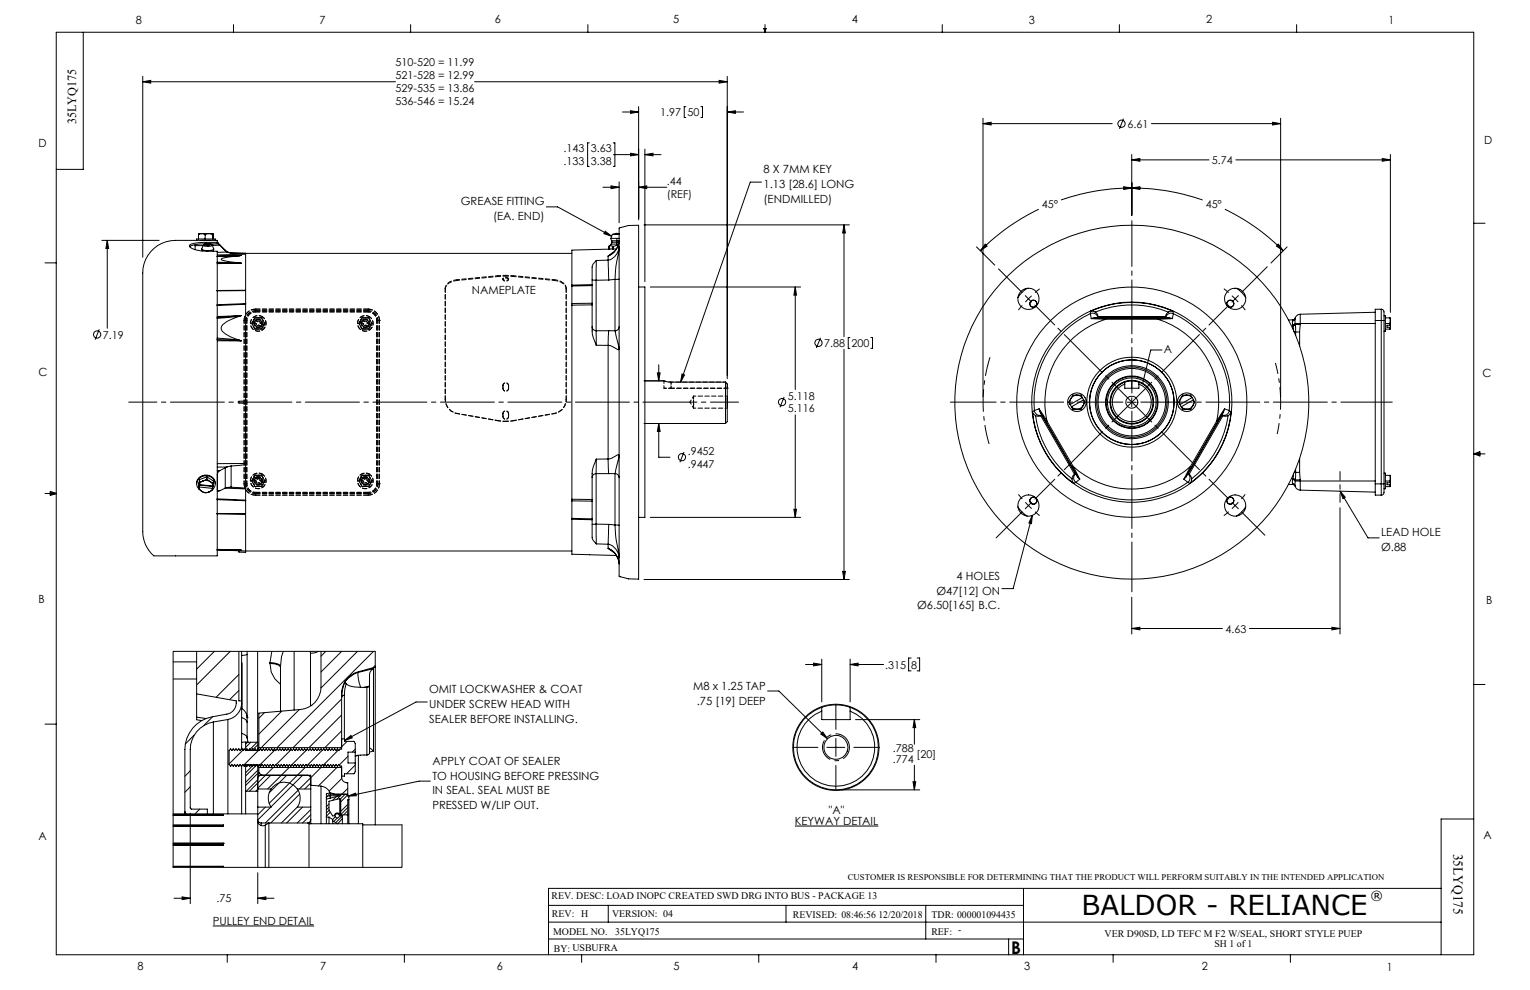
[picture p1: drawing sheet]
<svg xmlns="http://www.w3.org/2000/svg" width="432mm" height="279mm" viewBox="0 0 432 279" stroke-linecap="round" stroke-linejoin="round" font-family="sans-serif">
<g fill="none" stroke="#000" stroke-width=".28">
<path d="M15.9 9.1h400v260.4h-400zM23.5 9.1v38.7h-7.6M65.9 6.9v2.2M115.9 6.9v2.2M165.9 6.9v2.2M215.6 8h.6l-.3 1.1zM215.7 8l.2 1.1M215.9 6.9v2.2M216 8l-.1 1.1M265.9 6.9v2.2M315.9 6.9v2.2M365.9 6.9v2.2"/>
<path d="M40.3 23.1l2.2-.4v.8zM40.3 21.6v51M40.3 23.1h71.3M133.9 23.1h71.3M175.7 31.6h4.5M177.9 31.3l2.3 .3-2.3 .4zM180.2 30.1v32M193.6 30.1h-.5v3.1h.5M197.8 30.1h.5v3.1h-.5M203 22.7l2.2 .4-2.2 .4zM205.2 31.6l2.3-.3v.7zM205.2 21.6v85.3"/>
<path d="M205.2 31.6h4.6M277.4 34.9l2.3-.4v.8zM277.4 33.4v78.6M277.4 34.9h36.5M317.1 33.5l-1.2 2.9M324.9 34.9h36.5M359.1 34.5l2.3 .4-2.3 .4zM361.4 33.4v78.6M154.2 58.4h3.2l15.2 8.3M166.3 40.3h-.5v6.7h.5M170.1 52.8h4.6M172.4 52.5l2.3 .3-2.3 .4z"/>
<path d="M173.1 40.3h.4v6.7h-.4M173.1 43.6h7.1M174.7 51.3v11.6M177.9 43.3l2.3 .3-2.3 .4zM180.2 52.8l2.3-.3v.7zM180.2 52.8h8M182 43.6l2.3-.3v.7zM182 42.1v37.4M182 43.6h4.5M214.9 51.4h-3.2l-19.6 56.4M293.2 59.1a59 59 0 0 0-16.5 11.7M317.1 52.7l2.3 .4-2.3 .4z"/>
<path d="M319.4 45.1l2.3-.4v.8zM319.4 53.1a60.2 60.2 0 0 0-20 3.3M319.4 53.1l2.3-.4v.8zM319.4 53.1a60.2 60.2 0 0 1 20 3.3M319.4 43.6v17.2M319.4 45.1h21.8M345.7 59.1a59 59 0 0 1 16.5 11.7M348.8 45.1h43.6M390.1 44.7l2.3 .4-2.3 .4zM392.4 43.6v44.6M12.7 74.2h3.2M28.8 67.8h16.1"/>
<path d="M30.3 67.8l.4 2.3h-.8zM30.3 67.8v24.8M55.1 69v.4M55.5 67.8h-6a9.5 9.5 0 0 0-9.2 11v70.1a9.5 9.5 0 0 0 3.2 8h17.8v-86a12.3 12.3 0 0 1-7.7-1.2l-.2-.4a7.5 7.5 0 0 1 4.8-.9M55.5 67.8h5.2M56 66.3v1.2M56.8 67.8h2.7M56.9 70.3l.2 .5M56.9 65.9l1 .4M56.9 65.9h2M56.9 65.9l-.9 .4M56.9 65.9h-.2a.39 .39 0 0 0-.5 0 .39 .39 0 0 0-.2 .4"/>
<path d="M57.4 69.3h-2.3v1.1M57.4 69.2h.1M57.4 69.2l-.4 1.1 .5 .3 1.1 .1M57.4 69.2l.3 .3h.9M57.8 67.5h-2.3v.3M57.8 67.5h2.9v.3M57.9 68.8h-.2a6.7 6.7 0 0 0-4.1 .8M57.9 68.9a1.26 1.26 0 0 1 1.5 .1 1.21 1.21 0 0 1-1.5-.1zM57.9 66.3v1.2M58.1 68.9l1.1 .1-.6 .1zM58.2 69.1l.4-.2 .5 .2M58.2 68.4h3.1"/>
<path d="M58.2 68.4v.4M58.6 68.7l.8 .1 .5 .4M58.6 68.7l-.7 .1-.5 .4M58.6 69.2v.3M58.6 68.7l.9 .2-.9 .3M58.6 68.7h.1M58.6 68.7l-.8 .2 .8 .3M58.6 70.7v.2M58.9 65.9l-1 .4M58.9 65.9l1.1 .4M58.9 65.9h1.1M59.9 69.2h.1"/>
<path d="M59.9 69.2l.4 1.1-.6 .3-1.1 .1M59.9 69.2l-.4 .3h-.9M60 66.3v1.2M60 65.9v.1M60 65.9l.1 .1M60 66v.3M60 66v.9l.1-.9M60.1 66l.1 1.5M60.3 70.3l-.2 .6M60.7 67.8h.6v.6M61.2 74.2l6.9 .1M61.2 74l6.5 .2"/>
<path d="M61.3 68.4v.4h-1.9M61.3 68.5h.1M61.3 68.5l.8 .7M61.4 68.4l2.2 2.2M62.1 69.2l1.5 1.6M62.1 69.2l-2.2 .1M63.6 70.6l.5 .4 1.1 .3M63.6 70.8l.5 .3M63.6 70.6v.2M64.1 71.1l1.1 .4M64.1 71.1l-2.8 .1M65.2 71.5l4.1 .2"/>
<path d="M65.2 71.3v.2M65.2 71.3l4.1 .1M67.7 74.2l.4 .1M67.7 72.2l-4 .5-.9 .2-.4 .3 1.6 .5 3.7 .5M68.1 72.1l-6.9 .2 6.5-.1M68.1 72.1l-.4 .1M68.1 74.3l-6.8 .1M68.1 72.1l-3 .1M69.3 71.7v10.1M69.3 71.7l-8 .3M69.3 71.5h92.1M167.1 79l1.1 .1"/>
<path d="M168.2 79.1v14.2M168.3 73.5a3.5 3.5 0 0 0-1.2 3.6v3.2M168.3 73.5l-.1 5.6M170.8 65.3l1.8 1.4-2.2-.8zM171.6 72.3v1.1M171.6 73.4a3.9 3.9 0 0 0 3.1-3.8l-.9 5.6-.2 3.6M171.6 73.4l.2 5.6M171.6 73.4l-3.3 .1M171.8 79l-3.6 .1M171.8 70.3h.2l-10.6 .3v9.9M171.8 70.3h.1M171.8 69.5h.1"/>
<path d="M171.8 70.3h1M171.8 69.5v.8M171.9 69.5l.4-.2 .5 .2M172.4 67.3l.2 .6M172.4 67.3h1.7M172.6 67.9l.1 .5M172.6 67.9h1.5M172.7 68.4l-.2 .5M172.7 68.4h1.4M172.8 70.3h.1M172.8 69.5h.1M172.8 66.2h1.3"/>
<path d="M172.8 66.2l-.4 1.1M172.8 69.5v.8M172.9 70.3h.1M172.9 69.5h.1M172.9 69.5v.8M173 70.3h.1M173 69.5h.1M173 69.5v.8M173.1 69.5v.8M173.1 70.3h.9M173.2 71.2l-1.6 1.1M173.6 78.8v14.5"/>
<path d="M173.6 78.8l-1.8 .2M173.8 65.9h.6M174.1 65.9l-1.3 .3M174.1 65.9l.6 .1M174.1 67.3h.6M174.1 67.3v.6M174.1 68.4v.5M174.1 67.9v.5M174.1 65.9v.3M174.1 68.9h-1.6l-.7 .6M174.1 66.2h.6M174.1 67.9h.6"/>
<path d="M174.1 68.4h.6M174.1 68.9h.5M174.4 69.4l-1.3 .1M174.7 67.9a5 5 0 0 1-3.1 4.4 5.3 5.3 0 0 0 3.1-4.4zM174.7 78.8h-1.1M174.8 64.3l2.6-.7h2.8v99.8h-2.8l-2.7-.8zM181.8 63.5h57.9M238.2 63.5l.4 2.3h-.8zM238.2 63.5v31.5M275.6 69.7l5.1 5.1M278.1 68.9l.5 .6-1.9 1.3zM281.8 75.9l6.7 6.6"/>
<path d="M357.6 75.3l-7.2 7.2M360.8 68.9l1.4 1.9-1.9-1.3zM363.3 69.7l-4.6 4.5M415.9 63h3.2M28 93l-1.2 2.8M61.2 95.8l6.9 .4M61.2 95.4l6.5 .6M61.3 96.2h6.8M67.7 96l.4 .2M67.7 89.2a11.6 11.6 0 0 0-5.2 2.9v1a7.8 7.8 0 0 0 5.2 2.9M67.7 89.2l-6.5 .7M68.1 89.1l-.4 .1"/>
<path d="M68.1 89.1l-6.9 .5M68.1 89.1l-6.8 .2M69.3 85.9v27.3M69.3 82v3.7M69.3 81.9v.1M69.3 85.7v.2M69.3 85.9l-8.1 .3M69.3 85.7l-8.1 .3M69.3 82l-8.1 .1M69.3 81.9l-8.1 .1M161.4 86.1v54.8M161.4 80.7v5"/>
<path d="M161.4 80.5v.2M161.4 85.7v.4M167.1 86v6.5a8.5 8.5 0 0 0 1.2 4.9M167.1 92.2a1.14 1.14 0 0 0 1.1 1.1M167.1 80.6v5M167.1 86l-5.7 .1M167.1 80.3v.3M167.1 85.6v.4M167.1 85.6l-5.7 .1M167.1 80.6l-5.7 .1M167.1 80.3l-5.7 .2M168.2 93.3l.1 4.1"/>
<path d="M168.2 93.3h3.6M168.3 97.4l3.3 .1M171.6 97.5v32M171.8 93.3l-.2 4.2M171.8 93.3h1.8M173.6 93.3l1.1 5.3-.3 .1-2.1-1.1-.7-.1M174.7 92.2a1.14 1.14 0 0 1-1.1 1.1M180.2 81h1.8v65h-1.8M183.5 81h42.5M224.4 81l.4 2.3h-.8zM224.4 81v28.9M231.6 95.3l-1.2 2.9"/>
<path d="M238.2 98.6v64.9M239.9 95.2h-.5v3.1h.5M245.8 95.2h.4v3.1h-.4M288.5 86.2l-1.1 1.3M289.3 83.4l1.8 1.8M289.9 81.4l-1.5 1.1-1.1 1.5M291.1 83.5l-1.7 1.8M293.4 81.5l-1.3 1.1M307.7 88.5a27.5 27.5 0 0 0-15.8 27.4M307.7 88.5a1.51 1.51 0 0 1 2.1 1.2M307.7 88.5l.3 1.4M307.8 87.8a28.2 28.2 0 0 1 23.2 0"/>
<path d="M307.8 87.8l-.1 .7M307.8 87.8l1.3 .3M308 89.9l4 .2M308.8 89.7h3.2v.4M308.8 89.7h1M308.8 89.7l-.8 .2M309.1 88.1a27.2 27.2 0 0 1 20.6 0M309.1 88.1a1.35 1.35 0 0 1 .8 1.2M309.8 89.7h19.2M309.9 89.3v.2M309.9 89.5v.2M309.9 89.7h.1"/>
<path d="M309.9 89.3h19.1M312 90.1a24.6 24.6 0 0 0-16.5 28.7M312 90.1h14.8M326.8 90.1a24.6 24.6 0 0 1 16.6 28.7M327.9 98.8h-3.1l-2.3 9.4M328.9 89.5l.1 .2M329 89.3l-.1 .2M329 89.7h.1M329 89.7h1.1M329.7 88.1l-.4 .3-.3 .9M330.1 89.7h-3.3v.4M330.1 89.7l.8 .2"/>
<path d="M330.9 89.9l-4.1 .2M331 87.8l.1 .7M331 87.8l-1.3 .3M331.1 88.5a27.5 27.5 0 0 1 15.8 27.4M331.1 88.5a1.51 1.51 0 0 0-2.1 1.2M331.1 88.5l-.2 1.4M345.4 81.5l1.3 1.1M347.7 83.5l1.8 1.8M349 81.4l1.4 1.1 1.2 1.5M349.5 83.4l-1.8 1.8M350.3 86.2l1.1 1.3M364.8 90.6v1.1"/>
<path d="M364.8 90.3v.3M364.8 91.7l.1 .3M364.8 90.3h-1.2M364.9 92l.2 1.4M365.3 93.7h.4M365.5 90v1.3M365.5 90l-.2 .3-.5 .3M365.5 89.9v-.2l-.7 .6M365.5 91.3h1.5M365.5 91.3l-.7 .4M365.5 91.3l.1 .3M365.6 91.6l.1 2.1"/>
<path d="M365.6 91.6h1.4M365.6 91.6l-.7 .4M365.7 93.7h1.1M365.7 93.7v.9M366.8 93.7v3.9M367 88.7v2.6M367 91.6l-.2 2.1M367 88.7a1.54 1.54 0 0 0-1.5 1.3M367 91.3h21.1M367 91.3v.3M388.1 90.5v46.1M388.1 90.5h1.7"/>
<path d="M388.1 88.1l-21.1 .6M389.8 90.5h.8M389.8 87.3h-1.7v3.2M389.8 87.3v3.2M389.8 87.3a1.03 1.03 0 0 1 .8 1.4v1.8M389.8 90.5v46.1M390.6 89.1h.4v4.4h-.4M390.6 90.5v46.1M391 89.7h1.1M391 91.3h1.1M391 92.9h1.1M392.1 89.7l.3 .8"/>
<path d="M392.1 91.3l.3 .5M392.1 89.7h.3v.8M392.4 92.4l-.3 .5M392.4 91.8h-1v.6h1M392.4 90.5l-.3 .8M392.4 91.8h.1M392.4 90.5v1.3M392.4 92.4v.5h-.3M392.4 91.8v.6M69.3 113.8v17M69.3 113.2v.6M69.3 113.2h-1.9v.6h1.9"/>
<path d="M181.8 119.5h23M181.8 107.5h5.6M185.5 105.2h.8l-.4 2.3zM185.9 119.5l.4 2.3h-.8zM185.9 119.5v9.5h3.2M185.9 102.9v4.6M187.4 107.5l2 .3h15.4M192.5 105.6l.7 .2-1.1 2zM204.8 107.8v11.7M204.8 107.8a1.29 1.29 0 0 1 .4 1.7v9.5l-.4 .5M221.3 112l-1.2 2.9M224.4 117.1v28.9"/>
<path d="M291.4 116.3a28.4 28.4 0 0 0 11.6 20.1M291.4 116.3l.8 1M291.9 115.9l-.5 .4M291.9 115.9a1.5 1.5 0 0 0 2.1 1.2M292.2 117.3a27.6 27.6 0 0 0 10.3 17.8M292.2 117.3l.6 .2 .9-.2M293.3 115.4l-1.4 .5M293.3 115.4l.2 .8M293.3 115.4l2.2 3.4M293.5 116.2l.5 .9M293.5 116.2l1.6 2.8 .4-.2M293.7 117.3l9.5 16.5"/>
<path d="M293.8 117.3h-.1M294 117.2l-.2 .1M294 117.2h.1M294 117.2l9.6 16.5M295.5 118.8l7.4 12.8M302 114.2h.1M302 114.2l.4 .6M302.2 112.5l-.3 .8 .1 .9M302.2 112.5l-.6 1 .4 .7M302.4 114.8l.4 .7h1.1M302.4 114.8l.7 .5 .8 .2M302.4 114.8h.1"/>
<path d="M303.9 111.5a2.02 2.02 0 0 0-1.7 1M303.9 111.5h-1.1l-.6 1M303.9 111.5l.8 .2 .7 .5M303.9 111.5h1.2l.3 .7M305.4 112.2h.1M305.4 112.2l-3.4 2M305.4 112.2l.4 .7M305.6 114.5l-.5 1h-1.2M305.6 114.5a2.14 2.14 0 0 1-1.7 1M305.8 112.9l.1 .8-.3 .8M305.8 112.9h.1M305.8 112.9l-3.4 1.9"/>
<path d="M305.8 112.9l.4 .6-.6 1M317.4 107.8v.6M317.4 108.4a5.5 5.5 0 0 0-2.3 8.4 5.5 5.5 0 0 0 8.7 0 5.5 5.5 0 0 0-2.4-8.4M317.4 107.8a6 6 0 0 0-2.8 9.3 6 6 0 0 0 9.7 0 6 6 0 0 0-2.9-9.3M317.4 108.4v1.2h4v-1.2M318.1 113.5h2.6M319.4 107.5l2 .3M319.4 107.5l-2 .3M319.4 107.5v2.1M319.4 112.3v2.5M321.4 107.8v.6M333 114.2h.1"/>
<path d="M333 114.2l.4 .6M333.2 112.5l-.3 1 .2 .7M333.2 112.5l-.6 1 .4 .7M333.4 114.8l.4 .7h1.1M333.4 114.8l.7 .5 .8 .2M333.4 114.8h.1M334.9 111.5h1.2l.3 .7M334.9 111.5l.8 .2 .7 .5M334.9 111.5a2.14 2.14 0 0 0-1.7 1M334.9 111.5h-1.1l-.6 1M336.4 112.2l-3.3 2M336.4 112.2h.1"/>
<path d="M336.4 112.2l.4 .7M336.6 114.5a2.02 2.02 0 0 1-1.7 1M336.6 114.5l-.5 1h-1.2M336.8 112.9l.1 .8-.3 .8M336.8 112.9l-3.4 1.9M336.8 112.9h.1M336.8 112.9l.4 .6-.6 1M343.4 118.8l.3 .2M343.4 118.8l-7.4 12.8M343.7 119l-7.4 12.8M344.8 117.2l.2 .1M344.8 117.2h.1"/>
<path d="M344.8 117.2l-9.5 16.5M345 117.3h.1M345.1 117.3l-9.5 16.5M345.3 116.2l-1.6 2.8M345.3 116.2l-.5 .9M345.6 115.4l-.3 .8M345.6 115.4l1.3 .5M345.6 115.4l-2.2 3.4M346.6 117.3a27.6 27.6 0 0 1-10.3 17.8M346.6 117.3l-.6 .2-.9-.2M346.9 115.9l.6 .4M346.9 115.9a1.5 1.5 0 0 1-2.1 1.2"/>
<path d="M347.5 116.3a28.2 28.2 0 0 1-11.7 20.1M347.5 116.3l-.9 1M12.7 139.3h3.2M14.2 139.1l1.7 .2M14.2 138.7l1.7 .6-1.7 .5zM15.9 139.3l-1.7 .3M55.5 136.5a2.63 2.63 0 0 1 2.6-2.4 2.63 2.63 0 0 1 2.6 2.4M56 137.9l.9 .8M56.1 137.4l-.1 .5M56.1 137.4h.1M56.1 136.9v.5M56.1 136.9l3.9 .4"/>
<path d="M56.2 137.4l.2 .7 .5 .6M56.2 137.4l3.8 .4M56.2 136.8h.1M56.2 136.8v-.5l-.1 .6M56.2 136.8l3.9 .4M56.3 135.9l-.1 .9M56.3 135.4l-.3 2.5M56.3 135.4v.5M56.9 138.7a2.41 2.41 0 0 0 2 .2M56.9 138.7a1.88 1.88 0 0 0 2 .2M57.3 135.7l-1 .2M57.3 135.7a2.41 2.41 0 0 1 2 .2"/>
<path d="M57.3 135.7l-.6 .4-.5 .7M58.4 135.1l-1.1 .6M58.4 135.1l.9 .8M58.4 134.6l1.8 1.1v.6M58.4 134.6v.5M58.4 134.6l-2.1 .8M59.3 135.9l.9 .4M59.3 135.9l.6 .6 .2 .7M60 138.1a2.3 2.3 0 0 0 .4-2.8 2.3 2.3 0 0 0-2.7-1 2.2 2.2 0 0 0-2 1.4 2.2 2.2 0 0 0 .6 2.5M60 137.8l-.4 .7-.7 .4M60 137.8h.1M60 137.8v.5l-1.1 .6"/>
<path d="M60 137.3v.5M60.1 137.2l-.1 .1M60.1 137.2h.1M60.2 136.3l-.1 .9M61.3 138.6h.4M61.3 132.8h.8M61.3 138.2h.1M61.3 133.8v4.4M61.3 133.8v.1M62.1 132.8l-.6 .5-.2 .5M63.5 137.8l5.8 .2M63.6 137.8l-1.9 .8-.4-.4"/>
<path d="M63.6 132v5.8M63.6 132l-1.5 .8M64.1 131.8l-.5 .2M64.1 131.8h-2.8M65 137.5h.3M65.2 137.5l-1.6 .3M65.2 131.5l-1.1 .3M65.2 131.5v6M65.2 137.5l4.1 .3M69.3 131.1l-4.1 .4M69.3 130.8v.3M69.3 131.1v6.7"/>
<path d="M69.3 137.8v.2M69.3 138v3.1M69.3 130.8h-8M69.3 130.8v.4M168.2 133.7a1.14 1.14 0 0 0-1.1 1.1M168.2 133.7v14.2M168.2 133.7h5.4M168.3 129.6a14.2 14.2 0 0 0-1.2 7.8v3.6M168.3 129.6l-.1 4.1M171.6 129.5a5.7 5.7 0 0 0 2.9-1.2h.1a8.6 8.6 0 0 1-.8 4.2l-.2 1.2M171.6 129.5l.2 4.2M171.6 129.5l-3.3 .1"/>
<path d="M173.6 133.7a1.14 1.14 0 0 1 1.1 1.1M173.6 133.7v14.5M193 127.6l-1.1 2.9M287.4 139.5l1.1 1.3M302.5 135.1l.5 1.3M302.9 131.6l-.4 .2 1.7 2.8M302.9 131.6l1.8 3.6M302.9 131.6a24.6 24.6 0 0 0 33.1 0M303.2 133.8l-.6 .8-.1 .5M303.4 133.8h-.2M303.6 133.7l-.2 .1M303.6 133.7h.1"/>
<path d="M303.6 133.7a1.51 1.51 0 0 0 0 2.4M303.6 133.7l.6 .9M303.6 136.1l-.6 .3M303.6 136.1a27.6 27.6 0 0 0 31.6 0M304.2 134.6l.5 .6M304.7 135.2l-1.1 .9M334.1 135.2l1.1 .9M334.7 134.6l-.6 .6M335.2 136.1l.6 .3M335.2 133.7a1.51 1.51 0 0 1 0 2.4M335.2 133.7l-.5 .9M335.3 133.7l.2 .1"/>
<path d="M335.3 133.7h.1M335.3 133.7h-.1M335.5 133.8h.1M335.6 133.8l.6 .8 .1 .5M336 131.6l-1.9 3.6M336 131.6l.3 .2M336.3 135.1l-.5 1.3M336.3 131.8l-1.6 2.8M351.4 139.5l-1.1 1.3M363.6 136.7h1.2M364.8 136.5v.2M364.8 136.5l.5 .2 .2 .4"/>
<path d="M364.8 135.3v1.2M364.8 135.3l.7 .4M364.8 136.7l.7 .6M364.9 135l.7 .4M364.9 135l-.1 .3M365.1 133.6l-.2 1.4M365.3 133.3h.4M365.5 137.1a1.54 1.54 0 0 0 1.5 1.2M365.5 135.7h1.5M365.5 135.7v1.4M365.5 137.2v.1M365.6 135.4h1.4"/>
<path d="M365.6 135.4l-.1 .3M365.7 133.3l-.1 2.1M365.7 133.3h1.1M365.7 132.4v.9M366.8 133.3l.2 2.1M366.8 129.4v3.9M367 135.7v2.6M367 135.7h21.1M367 135.4v.3M367 138.3l21.1 .6M378.2 138.6l1.5 1.7-.7 .4zM378.2 138.6l7.9 13.2h3.2"/>
<path d="M388.1 136.6v3.1h1.7M388.1 136.6h1.7M389.8 136.6h.8M389.8 136.6v3.1M390.6 133.5h.4v4.4h-.4M390.6 136.6v2.4a.78 .78 0 0 1-.8 .7M391 134.2h1.1M391 135.7h1.1M391 137.3h1.1M392.1 134.2l.3 .7M392.1 135.7l.3 .5M392.1 134.2h.3v.7"/>
<path d="M392.4 136.8l-.3 .5M392.4 136.2h-1v.6h1M392.4 134.9l-.3 .8M392.4 136.2h.1M392.4 134.9v1.3M392.4 136.8v.5h-.3M392.4 136.2v.6M415.9 128.1h3.2M415.9 128.1l1.8-.6v1.2zM415.9 128.1l1.8 .3M417.7 127.9l-1.8 .2M61.2 141l8.1 .3v3.7l-8.1-.1"/>
<path d="M61.2 155.2l6.9 .1M61.2 140.8l8.1 .3M61.2 145l8.1 .1M61.2 155.3h6.9M61.3 155l6.8 .3M62.4 155.3l6.9 .2M67.4 155.4v.4l1.9 .1v-.4M69.3 145.2v10.3M69.3 155.5h92.1M69.3 141.1v.3M161.4 141.4v4.9M161.4 146.5v9.9l12.6 .4"/>
<path d="M161.4 140.9l5.7 .1M161.4 141.4h5.7M161.4 140.9v.5M161.4 146.3v.2M161.4 146.3l5.7 .1M161.4 146.5l5.7 .2M167.1 141.4v5M167.1 146.7v4.4a2.4 2.4 0 0 0 1.2 2.4M167.1 141v.4M167.1 146.4v.3M168.2 147.9l-1.1 .1M168.2 147.9l.1 5.6"/>
<path d="M168.2 147.9l3.6 .1M168.3 153.5l3.3 .1M171.6 154.7a4.8 4.8 0 0 1 3.1 4.4 5.1 5.1 0 0 0-3.1-4.4zM171.6 153.6v1.1M171.6 154.7l1.7 1.2M171.8 148l1.8 .2M171.8 148l-.2 5.6M173.6 148.2h1.1M173.6 148.2l.2 3.6 .9 5.6a4.1 4.1 0 0 0-3.1-3.8M183.5 146h42.5M224 143.7h.8l-.4 2.3zM287.3 143.1l1.1 1.4 1.5 1.2"/>
<path d="M288.5 144.5l-7.4 7.3M289.4 141.7l1.7 1.8M291.1 141.8l-1.8 1.8M291.3 145.5l-.2 2.3-.7-.2zM291.3 145.5l-5.4 20.6h-3.1M292.1 144.4l1.3 1.1M346.7 144.4l-1.3 1.1M347.7 141.8l1.8 1.8M349.5 141.7l-1.8 1.8M350.4 144.5l6.6 6.6M351.6 143.1l-1.2 1.4-1.4 1.2M378.2 143.3v35.6"/>
<path d="M181.8 163.5h57.9M237.8 161.3h.8l-.4 2.2zM319.4 177.4l2.3-.4v.8zM319.4 168.6v10.3M319.4 177.4h25.6M352.6 177.4h25.6M375.9 177l2.3 .4-2.3 .4zM48.9 191.6h6.6M48.9 186.8h6.6M55.5 195.8l11.2 2a3.3 3.3 0 0 1-2.7 3.7l-4 .8a9.4 9.4 0 0 0-7.8 9.3v17.5M55.5 183.8v19.3l1.4 .3M60.5 183.8l-5 5"/>
<path d="M65 183.8l-9.5 9.5M67.4 190.4l-6.4 6.4M67.4 194.9l-2.6 2.5M67.4 183.8v14h.8M68.2 199.9l.7 .6a3 3 0 0 1 .8 2.1M68.2 198.4a4.8 4.8 0 0 1-3.9 4.7M68.2 198.4v13M68.2 183.8v14.6M68.3 187.1v12.9M69.7 183.8v24.5M69.7 184.6l-1.5 .4M72.7 183.8v25.7"/>
<path d="M76.2 187a3.1 3.1 0 0 1 3 1.1M76.2 187v.3M76.2 187.3a2.93 2.93 0 0 1 3 1M76.2 187.3a6.7 6.7 0 0 0 3 5.8M76.7 183.8l-.5 3.2M79.2 188.1v12.6M79.9 183.8l-.5 1.5-.2 2.8M83 183.8v16.6M87.5 183.8l.1 .6M87.6 184.4v14.7h.3M89.9 183.8l-1.1 .5-1.2 .1M90.6 183.8v10.1a6.4 6.4 0 0 1-5.8 6.3l-11.7 1.1v9.7"/>
<path d="M91.9 183.8l-1.3 1.4M96.4 183.8l-5.8 5.9M96.4 197.3l-13.7 13.7M97.2 196.2v13h2.7l.4 .6v8l-.4 .6h-2.7v.6M97.4 192.5l-.8 2.5-.2 1.8a.68 .68 0 0 1 .8-.6M97.4 192.5l.3 .4M97.7 192.9a5 5 0 0 0 4 1.1M97.7 192.9l-.4 1.7-.1 1.6M100.9 183.8l-10.3 10.4M101.1 189.6a6.3 6.3 0 0 0-4.7 6.1v15.7h-.4l-.4 .4-.3-.4-.4 .4-.4-.4-.4 .4-.3-.4-.5 .4-.3-.4-.5 .4-.3-.4-.4 .4-.4-.4-.4 .4-.3-.4-.5 .4-.3-.4-.5 .4-.3-.4-.4 .4-.4-.4-.4 .4-.4-.4-.4 .4-.3-.4M101.1 189.8a6.5 6.5 0 0 0-3.7 2.7M101.1 189.6v.2"/>
<path d="M101.1 189.8a8.5 8.5 0 0 0 .6 4.2M101.7 194h1.8M103.5 194v19.1M104.2 193.6l-.7 .4M104.2 193.6l-1.5 .4M104.3 193.4l-.1 .2M104.3 193.4v19a.67 .67 0 0 1-.8 .7M105.4 188.7v23.2M105.4 188.7l-4.3 1.1M105.4 188.7a2.38 2.38 0 0 0-1.1 2.8v1.9M105.4 183.8l-27.2 27.2M105.9 187.8l-.7 .7"/>
<path d="M105.9 188.3v-4.5h-57v61h64.6v-12M105.9 188.3v44.5M105.9 188.3l-4.8 1.3M120.6 198.1h-3.2l-20.2 10.9M216.6 195h3.2l13.7 13.5M227.3 187.5h4.6M229.6 187.1l2.3 .4-2.3 .4zM231.9 186v12.1M231.9 199.6v1.1M231.9 199.6a12 12 0 0 0-5.6 18.5 12 12 0 0 0 19.3 0 12 12 0 0 0-5.7-18.5M231.9 199.6a12.3 12.3 0 0 1 8 0M235.9 198.8v7"/>
<path d="M239.9 187.5l2.3-.4v.8zM239.9 186v12.1M239.9 187.5h9.5M239.9 199.6v1.1M257.1 185.7h-.7v3.6h.7M258.8 185.7h.7v3.6h-.7M415.9 193.2h3.2M12.7 204.4h3.2M53.7 217.6l-1.5 1.5M54.8 207.4l-2.5 2.6M55.5 202.4l2.6 .4M60 202.3l-2.5 2.5"/>
<path d="M60.2 203.8a7.9 7.9 0 0 0-6.5 7.7v16.5l.4 .4h4.4v1.3M60.2 203.8v25.9M64.3 203.1v26.6M64.3 203.1l-4.1 .7M68.2 216.2v13.5M68.2 202.5l1.1 .6 .4 .8M68.2 207l1.1 .5 .4 .8M68.2 211.1l.5 .6M68.2 216.2l.3-.5 .4 .5 .4-.5 .3 .5 .5-.5 .3 .5 .5-.5 .3 .5 .4-.5 .4 .5 .4-.5 .3 .5 .5-.5 .3 .5 .4-.5 .4 .5 .4-.5 .4 .5 .4-.5 .3 .5 .5-.5 .3 .5 .4-.5 .4 .5 .4-.5 .4 .5 .4-.5 .4 .5 .4-.5 .3 .5 .5-.5 .3 .5 .4-.5 .3 .5 .5-.5 .3 .5 .5-.5 .3 .5 .5-.5 .3 .5 .4-.5 .3 .5 .5-.5 .3 .5 .5-.5 .3 .5 .5-.5 .3 .5 .4-.5 .4 .5 .4-.5 .3 .5 .5-.5 .3 .5 .4-.5 .4 .5 .4-.5 .4 .5 .4-.5 .3 .5 .5-.5 .3 .5 .4-.5 .4 .5 .4-.5 .3 .5 .5-.5 .3 .5 .5-.5 .4 .5 .3-.5 .4 .5h.4v3.2a1.53 1.53 0 0 0 1.7 1.5v3.3M68.2 211.4l-.4 .4-.3-.4-.5 .4-.3-.4-.5 .4-.3-.4-.5 .4-.4-.4-.3 .4v3.9l.3 .5 .4-.5 .4 .5 .4-.5 .3 .5 .5-.5 .3 .5 .5-.5 .4 .5M68.2 211.4l.3 .4 .4-.4 .4 .4M68.5 211.8l-3.8 3.8"/>
<path d="M69.3 215.8h3.4v7.5M69.3 215.8v7.5M69.5 209.5h-1.3M69.7 202.5h.1M69.7 208.3l.3 1.2M69.8 215.8l-.5 .5M69.8 209.5l-.5 .5M70.8 209.5l-1.5 1.4M71.6 215.8l-2.3 2.3M72.5 215.8l-3.2 3.2M72.6 209.5l-2.4 2.3M72.7 217.4l-3.4 3.4"/>
<path d="M72.7 218.3l-3.4 3.4M72.7 210.2l-1.6 1.6M72.7 219.8a.96 .96 0 0 1 1-1h14v3.9M72.7 209.5v2.3h-3.4M72.7 209.5h-3.4v2.3M73 211.6h.1M73.1 211.7l-4.4 4.3M73.1 211v.7M73.1 215.9v.7M73.1 218v1.1M73.1 211h23.3M73.1 216.6v1.4"/>
<path d="M73.1 216.6h23.3M73.1 218l.7 .8M73.8 218.8h.1M74.6 201.2l-1.5 1.5M76.4 218.8l-3.7 3.7M77.1 216.6l-6.7 6.7M77.6 211.6l-4.3 4.3M79.5 200.7l-6.4 6.5M80.9 218.8l-4.9 4.9M81.6 216.6l-6.1 6.1M82.2 211.5l-4.3 4.3M84.5 200.3l-10.8 10.7"/>
<path d="M85.4 218.8l-8.9 8.9M86.1 216.6l-10.1 10.1M86.7 218.8a1.02 1.02 0 0 1 1 1M86.8 211.4l-4.8 4.8M86.8 211.4l-.4 .4-.4-.4-.4 .4-.4-.4-.4 .4-.3-.4-.5 .4-.3-.4-.4 .4-.4-.4-.4 .4-.4-.4-.4 .4-.3-.4-.5 .4-.3-.4-.4 .4-.4-.4-.4 .4-.3-.4-.5 .4-.3-.4-.5 .4-.3-.4-.5 .4-.3-.4-.4 .4-.3-.4-.5 .4-.3-.4-.5 .4-.3-.4-.5 .4-.3-.4-.4 .4-.4-.4-.4 .4-.3-.4-.5 .4-.3-.4-.4 .4-.4-.4-.4 .4-.5-.4-.3 .4M87.7 219.5l-3.2 3.2M90.6 216.6l-2.9 2.9M90.9 211.8l-4.3 4.3M95.1 216.6l-5.2 5.2M95.5 211.7l-4.3 4.3M96.4 219h.8M96.4 208.5h.8"/>
<path d="M96.4 201.8l-9.2 9.2M96.4 206.3l-4.7 4.7M96.4 219.7l-3.5 3.6M97.2 209l1.9-1.4 .3 .6zM97.2 219h-.1M98 209.2l-1.8 1.8M98.2 213.4l-2.5 2.5M100.3 211.4l-.9 .9M100.3 215.9l-2.5 2.5M100.3 213.4l.8-.2v19.3M100.3 212.3h-2.1v3h2.1M103.5 213.1l-3.2 .1"/>
<path d="M104.3 211l1.1 .9M105.4 211.9l-1.1 .4M223.8 210.9h7M231.9 200.7a11 11 0 0 0-4.7 16.8 11 11 0 0 0 17.5 0 11 11 0 0 0-4.8-16.8M231.9 200.7v2.4h8v-2.4M232.2 206.6l1.3 1.9-1.9-1.3zM233.4 210.9h5M235.9 208.4v5.1M235.9 216v7.1M241 210.9h7.1M241.4 203.1h18.2M258.1 203.1l.3 2.3h-.7z"/>
<path d="M258.1 203.1v6.9M258.1 216v6.9M48.9 233.1h14.2M48.9 229.7h23.8M48.9 232.8h14.2v.4h-14.2M48.9 230h14.2v.2h-14.2M48.9 238h14.2M48.9 238.4h14.2M48.9 230.1h14.2M52.2 229.1l.3 .6M52.2 229.1v.6M53.7 222.1l-1.5 1.5"/>
<path d="M53.7 229.5v25.5M56.4 228.4l-1.4 1.3M63.1 238h.1M63.1 238v.5h-14.2M69.3 223.3v6.4M69.3 223.3h3.4M72.7 220.1l-3.2 3.2M72.7 222.8l-.5 .5M72.7 231.9a1.44 1.44 0 0 0 2.2 1M72.7 231.3a.96 .96 0 0 0 1 1M72.7 223.3v4.5M72.7 229.7v15.1"/>
<path d="M72.7 227.8v1.9M72.7 222.7h3.8M73.7 232.3h13.5v12.5M73.7 232.3v.7M74.9 232.9l1-.6v12.5M74.9 232.9v11.9M74.9 227.8l-2.2 2.1M76.4 227.8l-3.7 3.6M76.5 222.7a4.5 4.5 0 0 1 7.4 0M76.5 222.7a4.4 4.4 0 0 0 0 5.1h-3.8M83.9 222.7a4.6 4.6 0 0 1 0 5.1h3.8M83.9 222.7h3.8"/>
<path d="M84 227.7l-4.6 4.6M84.1 223l-9.2 9.3M84.6 224.1l-8.2 8.2M85.4 227.8l-4.5 4.5M87.2 232.5h15.2v12.3M87.7 228.5l-3.8 3.8M87.7 230l-2.3 2.3M87.7 221l-1.7 1.7M87.7 231.3a1.04 1.04 0 0 1-.9 1M87.7 222.7v5.1M87.7 231.3v1.2M87.7 227.8v3.5"/>
<path d="M87.7 221.6l2.9 .3M90.6 221.9a3.2 3.2 0 0 1 2.7 2.3h4.8M90.6 221.9v10.6M92.1 225v.5M92.1 230.6v1.9M92.1 230.6h.8M92.1 225.5v5.1M92.9 226.9l-.8 .7M92.9 227.8l-.8 .8M92.9 230.6v1.9M92.9 230.6l1 .7v.4M92.9 228.7l-.8 .7"/>
<path d="M93.2 224.6l-1.1 .4M93.2 224.6v.7M93.2 224.6l2.9-.1-4 1M93.2 229.2l-1.1 1.2M93.3 223.8l-1.2 1.2M93.9 231.7v.8M94.4 224.2a2.34 2.34 0 0 0-2.3-.2v1M94.7 230.5l-.8 .8M94.9 224.9l-1 1M95.2 230.9l-1 .9M95.6 229.6l-.2 .1M95.6 224.2l-.4 .4"/>
<path d="M95.9 225.4l-3 .7v2.5l1 1.7h.5a.83 .83 0 0 1 .8-.9 .83 .83 0 0 1 .8 .9h.6v.7M95.9 225.4v4.4M95.9 225.4l.3 .2v4.4M96 230l-.2 .3M96.2 230v.3M96.2 230h1.9M96.6 231v1.5M96.6 231l-1.3 1.5-1.4-.8M96.6 230.3l-1.8 1.9M97.4 224.2l-1.4 1.3M97.7 224.2l.8 .7v.8M98 224.5l-1.8 1.8"/>
<path d="M98.1 222.5l-3 3.1M98.1 227l-1.9 2M98.1 227.9l-1.9 2M98.1 228.8l-1.1 1.2M98.1 229.7l-.2 .3M98.1 230v2.5M98.1 224.2v.4M98.2 224.7l2.2-.9 .1 .8zM98.5 225.7v6.8M98.5 225.7h-.4v4.3M102.4 232.8h11.1M121.5 220.5h-3.2l-20.1 4.2"/>
<path d="M224.3 233.1h23.6M237.4 222.9h22.2M257.7 220.6h.7l-.3 2.3zM415.9 231.1h-9.2v38.4M48.9 244.5h14.2M48.9 244.5h14.2v.3M49.1 253.5h4.6M51.4 253.1l2.3 .4-2.3 .4zM72.7 253.5l2.3-.4v.8zM72.7 246.3v8.7M72.7 253.5h4.6M154.8 255.5h134.1"/>
<path d="M171.7 255.5v4.7M221.8 255.5v4.7M261.3 255.5v9.5M288.9 250.7v18.8M406.7 250.7h-251.9v18.8M60.1 261.3h28.6M64.1 269.5v2.1M114.1 269.5v2.1M154.8 265h134.1M154.8 260.2h251.9M164.1 269.5v2.1M214.1 269.5v2.1"/>
<path d="M264.2 269.5v2.1M284.7 265v4.5M314.1 269.5v2.1M364.2 269.5v2.1"/>
<circle cx="316.5" cy="34.9" r="1.02"/>
<circle cx="27.4" cy="94.4" r="1.02"/>
<circle cx="231" cy="96.8" r="1.02"/>
<circle cx="290.3" cy="84.3" r="2.99"/>
<circle cx="291.6" cy="85.7" r="1.01"/>
<circle cx="291.6" cy="85.7" r=".98"/>
<circle cx="347.2" cy="85.7" r="1.02"/>
<circle cx="347.2" cy="85.7" r=".98"/>
<circle cx="348.6" cy="84.4" r="3"/>
<circle cx="220.7" cy="113.5" r="1.01"/>
<circle cx="303.9" cy="113.5" r="2.63"/>
<circle cx="319.4" cy="113.5" r="28.2"/>
<circle cx="319.4" cy="113.5" r="7.3"/>
<circle cx="319.4" cy="113.5" r="12"/>
<circle cx="319.4" cy="113.5" r="49.9"/>
<circle cx="319.4" cy="113.5" r="10.3"/>
<circle cx="319.4" cy="113.5" r="9.9"/>
<circle cx="319.4" cy="113.5" r="6.9"/>
<circle cx="319.4" cy="113.5" r="6.2"/>
<circle cx="319.4" cy="113.5" r="7.4"/>
<circle cx="319.4" cy="113.5" r="32.5"/>
<circle cx="319.4" cy="113.5" r="1.71"/>
<circle cx="319.4" cy="113.5" r="12.7"/>
<circle cx="319.4" cy="113.5" r="6.1"/>
<circle cx="319.4" cy="113.5" r="9.5"/>
<circle cx="334.9" cy="113.5" r="2.63"/>
<circle cx="192.4" cy="129" r="1.02"/>
<circle cx="290.2" cy="142.7" r="3"/>
<circle cx="291.6" cy="141.3" r="1.01"/>
<circle cx="291.6" cy="141.3" r=".98"/>
<circle cx="347.2" cy="141.3" r=".98"/>
<circle cx="347.2" cy="141.3" r="1.02"/>
<circle cx="348.6" cy="142.7" r="3"/>
<circle cx="235.9" cy="210.9" r="3.4"/>
<circle cx="235.9" cy="210.9" r="12.2"/>
<circle cx="95.2" cy="230.2" r=".6"/>
</g>
<path d="M279.4 100.8a42 42 0 0 0-.3 24.5" fill="none" stroke="#000" stroke-width=".28" stroke-dasharray="6.3 1.3 1.3 1.3" stroke-dashoffset=".9" stroke-linecap="butt"/>
<path d="M360.4 122.5a42 42 0 0 0-.5-20.1" fill="none" stroke="#000" stroke-width=".28" stroke-dasharray="6.3 1.3 1.3 1.3" stroke-dashoffset="3.2" stroke-linecap="butt"/>
<path d="M239.6 209.8a3.8 3.8 0 0 0-6.4-1.6 3.8 3.8 0 0 0 1.7 6.4 3.8 3.8 0 0 0 4.7-4.5v-.3" fill="none" stroke="#000" stroke-width=".28" stroke-dasharray="6.3 1.3 1.3 1.3" stroke-dashoffset="1.4" stroke-linecap="butt"/>
<path d="M378.2 141.8v-8.7" fill="none" stroke="#000" stroke-width=".28" stroke-dasharray="15.2 1.3 1.3 1.3" stroke-dashoffset="12.8"/>
<path d="M292.1 86.1l27.3 27.4M346.8 86.1l-27.4 27.4M36.3 113.5h172.1M292.1 140.9l27.3-27.4M346.8 140.9l-27.4-27.4" fill="none" stroke="#000" stroke-width=".28" stroke-dasharray="15.2 1.3 1.3 1.3" stroke-dashoffset="7.3"/>
<path d="M316.9 113.5h-48.7M319.4 110.9v-48.6" fill="none" stroke="#000" stroke-width=".28" stroke-dasharray="15.2 1.3 1.3 1.3" stroke-dashoffset="2.3"/>
<path d="M319.4 116v51" fill="none" stroke="#000" stroke-width=".28" stroke-dasharray="15.2 1.3 1.3 1.3" stroke-dashoffset="1.2"/>
<path d="M322 113.5h70.9" fill="none" stroke="#000" stroke-width=".28" stroke-dasharray="15.2 1.3 1.3 1.3" stroke-dashoffset=".7"/>
<g fill="#000">
<path d="M177.9 43.3l2.3 .3-2.3 .4zM182 43.6l2.3-.3v.7zM224 143.7h.8l-.4 2.3zM224.4 81l.4 2.3h-.8zM237.8 161.3h.8l-.4 2.2zM238.2 63.5l.4 2.3h-.8zM180.2 52.8l2.3-.3v.7zM172.4 52.5l2.3 .3-2.3 .4zM205.2 31.6l2.3-.3v.7zM177.9 31.3l2.3 .3-2.3 .4zM185.9 119.5l.4 2.3h-.8zM185.5 105.2h.8l-.4 2.3zM40.3 23.1l2.2-.4v.8zM203 22.7l2.2 .4-2.2 .4zM30.3 67.8l.4 2.3h-.8zM319.4 177.4l2.3-.4v.8zM375.9 177l2.3 .4-2.3 .4zM390.1 44.7l2.3 .4-2.3 .4zM319.4 45.1l2.3-.4v.8zM317.1 52.7l2.3 .4-2.3 .4zM278.1 68.9l.5 .6-1.9 1.3zM360.8 68.9l1.4 1.9-1.9-1.3zM319.4 53.1l2.3-.4v.8zM359.1 34.5l2.3 .4-2.3 .4zM277.4 34.9l2.3-.4v.8zM51.4 253.1l2.3 .4-2.3 .4zM72.7 253.5l2.3-.4v.8zM229.6 187.1l2.3 .4-2.3 .4zM239.9 187.5l2.3-.4v.8zM258.1 203.1l.3 2.3h-.7zM257.7 220.6h.7l-.3 2.3z"/>
<path d="M170.8 65.3l1.8 1.4-2.2-.8zM192.5 105.6l.7 .2-1.1 2zM291.3 145.5l-.2 2.3-.7-.2zM378.2 138.6l1.5 1.7-.7 .4zM97.2 209l1.9-1.4 .3 .6zM98.2 224.7l2.2-.9 .1 .8zM232.2 206.6l1.3 1.9-1.9-1.3z"/>
</g>
<g fill="none" stroke="#000" stroke-width=".28" stroke-dasharray="1.3 .6" stroke-dashoffset=".6">
<path d="M143.5 78.9a.92 .92 0 0 1-1.6 0M143.5 78.7a.92 .92 0 0 1-1.6 0M69.7 90.4a2.41 2.41 0 0 1 2.4-2.4M103.9 88a2.41 2.41 0 0 1 2.4 2.4M187.4 107.5l2 .3M187.4 109.6h2M189.4 109.6h-2M194.7 113.5l1 1.7M195.7 115.2h9.6M195.7 111.8l-1 1.7M204.8 107.8h-15.4M205.3 109.6v-1.2"/>
<path d="M205.3 111.8h-9.6M72.1 139a2.41 2.41 0 0 1-2.4-2.4M106.3 136.6a2.41 2.41 0 0 1-2.4 2.4"/>
</g>
<g fill="none" stroke="#000" stroke-width=".28" stroke-dasharray="1.3 .6" stroke-dashoffset=".4">
<path d="M68.9 90.4v46.2M68.9 90.4h.8M69.4 90.4v46.2M72.1 87.7a2.72 2.72 0 0 0-2.7 2.7M72.1 88v-.7M74 89.4a2.21 2.21 0 0 0-3.3 1.7 2.21 2.21 0 0 0 2.9 2.3 2.21 2.21 0 0 0 .9-3.7l-.5-.3M103.9 88v-.7M104.2 89.4a2.21 2.21 0 0 0-3.3 1.7 2.21 2.21 0 0 0 2.9 2.3 2.21 2.21 0 0 0 .9-3.7l-.5-.3M106.3 90.4v46.2M106.3 90.4h.8M106.6 90.4a2.72 2.72 0 0 0-2.7-2.7M141.9 116.7a.79 .79 0 0 1 .8-.7 .79 .79 0 0 1 .8 .7"/>
<path d="M141.9 117.5v-.8M141.9 109.6v-.8M141.9 108.8a.79 .79 0 0 1 .8-.7 .79 .79 0 0 1 .8 .7M141.9 108.8a.79 .79 0 0 1 .8-.8 .79 .79 0 0 1 .8 .8M141.9 117.5v-.7M143.5 116.7v.8M143.5 117.5a.79 .79 0 0 1-.8 .8 .79 .79 0 0 1-.8-.8M143.5 109.6a.79 .79 0 0 1-.8 .8 .79 .79 0 0 1-.8-.8M143.5 108.8v.8M143.5 116.8v.7M204.8 107.8l.5 .6M68.9 136.6h.8"/>
<path d="M69.4 136.6a2.72 2.72 0 0 0 2.7 2.7M69.7 136.6v-46.2M72.1 139.7v-.7M74 133.8a2.21 2.21 0 0 0-3.3 1.7 2.21 2.21 0 0 0 2.9 2.3 2.21 2.21 0 0 0 .9-3.6l-.5-.4M103.9 139.3a2.72 2.72 0 0 0 2.7-2.7M103.9 139.7v-.7M104.2 133.8a2.21 2.21 0 0 0-3.3 1.7 2.21 2.21 0 0 0 2.9 2.3 2.21 2.21 0 0 0 .9-3.6l-.5-.4M106.3 136.6h.8M106.6 136.6v-46.2M107.1 136.6v-46.2"/>
</g>
<g fill="none" stroke="#000" stroke-width=".28" stroke-dasharray="1.3 .6" stroke-dashoffset=".5">
<path d="M128.9 79.2l11.6-1.2M128.9 79l11.6-1.2M140.5 78l2.2-.1M140.5 77.8l2.2-.1M142.7 77.9l2.2 .1M142.7 77.7l2.2 .1M144.9 78l11.6 1.2M144.9 77.8l11.6 1.2M71.5 92.1l-.5-.8M72 92.9h.9M72 92.9l-.5-.8M72.9 92.9h.9"/>
<path d="M72.9 89.7h-.9M73.2 90.7a.66 .66 0 0 0-1 .5 .66 .66 0 0 0 .9 .7 .66 .66 0 0 0 .3-1l-.2-.2M73.8 89.7l.5 .8M73.8 89.7h-.9M74.3 90.5l.4 .8M101.7 92.1l-.4-.8M102.2 92.9h.9M102.2 92.9l-.5-.8M103.1 89.7h-.9M103.1 92.9h.9M103.4 90.7a.66 .66 0 0 0-.9 .5 .66 .66 0 0 0 .8 .7 .66 .66 0 0 0 .3-1l-.2-.2M104 89.7l.5 .8"/>
<path d="M104 89.7h-.9M104.5 90.5l.4 .8M140.5 118.7l-11.6-2M142.7 118.9l-2.2-.2M144.9 118.7l-2.2 .2M156.5 116.7l-11.6 2M187.4 107.5v2.1M71.5 136.5l-.5-.8M72 137.3h.9M72 137.3l-.5-.8M72.9 134.1h-.9M72.9 137.3h.9"/>
<path d="M73.2 135.1a.66 .66 0 0 0-1 .5 .66 .66 0 0 0 .9 .8 .66 .66 0 0 0 .3-1.1l-.2-.2M73.8 134.1h-.9M73.8 134.1l.5 .8M74.3 134.9l.4 .8M101.7 136.5l-.4-.8M102.2 137.3h.9M102.2 137.3l-.5-.8M103.1 134.1h-.9M103.1 137.3h.9M103.4 135.1a.66 .66 0 0 0-.9 .5 .66 .66 0 0 0 .8 .8 .66 .66 0 0 0 .3-1.1l-.2-.2M104 134.1l.5 .8M104 134.1h-.9"/>
<path d="M104.5 134.9l.4 .8"/>
</g>
<g fill="none" stroke="#000" stroke-width=".28" stroke-dasharray="1.3 .6" stroke-dashoffset=".9">
<path d="M71 91.3l1 1.6M71 91.3l1-1.6M72 89.7h1.8M73.8 92.9h-1.8M73.8 92.9l.9-1.6M74.7 91.3l-.9-1.6M101.3 91.3l.9-1.6M101.3 91.3l.9 1.6M102.2 89.7h1.8M104 92.9l.9-1.6M104 92.9h-1.8M104.9 91.3l-.9-1.6"/>
<path d="M189.4 109.6v-1.8M189.4 107.8v1.8M71 135.7l1 1.6M71 135.7l1-1.6M72 134.1h1.8M73.8 137.3l.9-1.6M73.8 137.3h-1.8M74.7 135.7l-.9-1.6M101.3 135.7l.9-1.6M101.3 135.7l.9 1.6M102.2 134.1h1.8M104 137.3l.9-1.6"/>
<path d="M104 137.3h-1.8M104.9 135.7l-.9-1.6"/>
</g>
<g fill="none" stroke="#000" stroke-width=".28" stroke-dasharray="1.3 .6" stroke-dashoffset=".3">
<path d="M156.5 79.2a3.4 3.4 0 0 1 3.3 2.3M156.5 79a3.4 3.4 0 0 1 3.3 2.3M71.7 90.2l-.4 .6M74.4 91.8l-.3 .6M101.9 90.2l-.3 .6M104.7 91.8l-.4 .6M125.7 81.5a2.5 2.5 0 0 1 2.3-2.2l.9-.1M125.7 81.3a2.52 2.52 0 0 1 2.3-2.2l.9-.1M141.9 116.8a.79 .79 0 0 1 .8-.8 .79 .79 0 0 1 .8 .8M143.5 109.6a.79 .79 0 0 1-.8 .8 .79 .79 0 0 1-.8-.8M189.4 109.6h15.9M71.7 134.6l-.4 .6"/>
<path d="M74.4 136.2l-.3 .6M101.9 134.6l-.3 .6M104.7 136.2l-.4 .6"/>
</g>
<g fill="none" stroke="#000" stroke-width=".28" stroke-dasharray="1.3 .6">
<path d="M128.9 79v.2M140.5 77.8v.2M141.9 78.7v.2M142 78.6v.2M142.7 77.7v.2M143.5 78.7v.2M144.9 77.8v.2M156.5 79v.2M68.9 90.4h.1M69.4 90.4h.3M69.4 90.4h.1M71 91.3h.1"/>
<path d="M71.3 90.8h.1M71.3 90.8l-.3 .5M71.7 90.2h.1M72 89.7l-.3 .5M72 92.9h.1M72 89.7h.1M72.1 88h31.8M72.1 88v-.3M72.1 87.7h.1M72.1 87.3h.1M73.8 89.7h.1M73.8 92.9h.1"/>
<path d="M74.1 92.3v.1M74.1 92.3l-2.7-1.5M74.1 92.4l-2.8-1.6M74.1 92.4l-.3 .5M74.1 92.4h.1M74.4 91.7l-2.7-1.5M74.4 91.8l-2.7-1.6M74.4 91.8v-.1M74.4 91.8h.1M74.7 91.3l-.3 .5M74.7 91.3h.1M101.3 91.3h.1"/>
<path d="M101.6 90.8h.1M101.6 90.8l-.3 .5M101.9 90.2h.1M102.2 89.7l-.3 .5M102.2 89.7h.1M102.2 92.9h.1M103.9 87.7h-31.8M103.9 87.3h-31.8M103.9 88v-.3M103.9 87.7h.1M103.9 87.3h.1M104 89.7h.1"/>
<path d="M104 92.9h.1M104.3 92.3v.1M104.3 92.3l-2.7-1.5M104.3 92.4l-2.7-1.6M104.3 92.4l-.3 .5M104.3 92.4h.1M104.6 91.7l-2.7-1.5M104.7 91.8l-2.8-1.6M104.7 91.8l-.1-.1M104.7 91.8h.1M104.9 91.3l-.2 .5M104.9 91.3h.1"/>
<path d="M106.3 90.4h.3M106.6 90.4h.1M107.1 90.4h.1M125.7 81.3v.2M125.7 95.6v-.2M159.8 81.3v.2M159.8 95.3v-.1M159.8 95.6v-.3M125.7 112.8h.1M128.9 116.7h.1M140.5 118.7h.1M141.9 117.5h.1"/>
<path d="M141.9 108.8h.1M141.9 116.8v-.1M141.9 109.6h.1M141.9 116.6h.1M142 108.7h.1M142.7 118.9h.1M143.5 117.7h.1M143.5 117.5h.1M143.5 108.8h.1M143.5 109.6h.1M143.5 116.8v-.1M144.9 118.7h.1"/>
<path d="M156.5 116.7h.1M159.8 113.3h.1M159.8 112.8h.1M205.3 109.6h.1M68.9 136.6h.1M69.4 136.6h.3M69.4 136.6h.1M71 135.7h.1M71.3 135.2h.1M71.3 135.2l-.3 .5M71.7 134.6h.1M72 134.1l-.3 .5"/>
<path d="M72 134.1h.1M72 137.3h.1M72.1 139.7h31.8M72.1 139.3h31.8M72.1 139.3v-.3M72.1 139.3h.1M72.1 139.7h.1M73.8 134.1h.1M73.8 137.3h.1M74.1 136.8h.1M74.1 136.8l-2.7-1.6M74.1 136.8l-2.8-1.6"/>
<path d="M74.1 136.8l-.3 .5M74.4 136.2l-2.7-1.6M74.4 136.2h.1M74.7 135.7l-.3 .5M74.7 135.7h.1M101.3 135.7h.1M101.6 135.2h.1M101.6 135.2l-.3 .5M101.9 134.6h.1M102.2 134.1l-.3 .5M102.2 134.1h.1M102.2 137.3h.1"/>
<path d="M103.9 139.3v-.3M103.9 139h-31.8M103.9 139.3h.1M103.9 139.7h.1M104 137.3h.1M104 134.1h.1M104.3 136.8h.1M104.3 136.8l-2.7-1.6M104.3 136.8l-.3 .5M104.6 136.2l-2.7-1.6M104.7 136.2l-2.8-1.6M104.7 136.2h-.1"/>
<path d="M104.7 136.2h.1M104.9 135.7l-.2 .5M104.9 135.7h.1M106.3 136.6h.3M106.6 136.6h.1M107.1 136.6h.1"/>
</g>
<path d="M72.1 87.3a3.2 3.2 0 0 0-3.2 3.1M107.1 90.4a3.2 3.2 0 0 0-3.2-3.1M159.8 81.3v31.5M125.7 112.8v-31.5M195.7 114v-2.2v3.4v-1.2M205.3 113.5v-1.7v3.4v-1.7M68.9 136.6a3.2 3.2 0 0 0 3.2 3.1M103.9 139.7a3.2 3.2 0 0 0 3.2-3.1" fill="none" stroke="#000" stroke-width=".28" stroke-dasharray="1.3 .6" stroke-dashoffset=".1"/>
<path d="M141.9 78.9a.93 .93 0 0 1 1.6 0M141.9 78.7a.93 .93 0 0 1 1.6 0" fill="none" stroke="#000" stroke-width=".28" stroke-dasharray="1.3 .6" stroke-dashoffset="1"/>
<path d="M72.4 92.2a1.04 1.04 0 0 0 1.5-.8 1.04 1.04 0 0 0-1.3-1.1 1.04 1.04 0 0 0-.5 1.6l.3 .3M73.4 90.4a1.04 1.04 0 0 1 .1 1.7 1.04 1.04 0 0 1-1.6-.6 1.04 1.04 0 0 1 1.1-1.3l.4 .2M102.6 92.2a1.04 1.04 0 0 0 1.5-.8 1.04 1.04 0 0 0-1.3-1.1 1.04 1.04 0 0 0-.5 1.6l.3 .3M103.6 90.4a1.04 1.04 0 0 1 .1 1.7 1.04 1.04 0 0 1-1.6-.6 1.04 1.04 0 0 1 1.1-1.3l.4 .2M159.8 81.5v31.3M125.7 112.8v-31.3M72.4 136.6a1.04 1.04 0 0 0 1.5-.7 1.04 1.04 0 0 0-1.3-1.2 1.04 1.04 0 0 0-.5 1.6l.3 .3M73.4 134.8a1.04 1.04 0 0 1 .1 1.7 1.04 1.04 0 0 1-1.6-.5 1.04 1.04 0 0 1 1.1-1.3l.4 .1M102.6 136.6a1.04 1.04 0 0 0 1.5-.7 1.04 1.04 0 0 0-1.3-1.2 1.04 1.04 0 0 0-.5 1.6l.3 .3M103.6 134.8a1.04 1.04 0 0 1 .1 1.7 1.04 1.04 0 0 1-1.6-.5 1.04 1.04 0 0 1 1.1-1.3l.4 .1" fill="none" stroke="#000" stroke-width=".28" stroke-dasharray="1.3 .6" stroke-dashoffset=".2"/>
<g fill="none" stroke="#000" stroke-width=".28" stroke-dasharray="1.3 .6" stroke-dashoffset=".7">
<path d="M71.4 90.8l.1 1.3M71.7 91.3a1.21 1.21 0 0 1 1.6-1.2 1.21 1.21 0 0 1 .4 2 1.21 1.21 0 0 1-1.9-.4l-.1-.4M72.9 92.9l1.2-.6M72.9 89.7l-1.2 .5M74.1 91.3a1.21 1.21 0 0 0-1.7-1.2 1.21 1.21 0 0 0-.4 2 1.21 1.21 0 0 0 2-.4l.1-.4M74.4 91.7l-.1-1.2M101.6 90.8l.1 1.3M101.9 91.3a1.21 1.21 0 0 1 1.7-1.2 1.21 1.21 0 0 1 .4 2 1.21 1.21 0 0 1-2-.4l-.1-.4M103.1 92.9l1.2-.6M103.1 89.7l-1.2 .5M104.3 91.3a1.21 1.21 0 0 0-1.7-1.2 1.21 1.21 0 0 0-.4 2 1.21 1.21 0 0 0 2-.4l.1-.4M104.6 91.7l-.1-1.2"/>
<path d="M128.9 116.7a4 4 0 0 1-3.2-3.9M159.8 112.8a3.9 3.9 0 0 1-3.3 3.9M159.8 112.8v.3a3.9 3.9 0 0 1-3.3 3.6M71.4 135.2l.1 1.3M71.7 135.7a1.21 1.21 0 0 1 1.6-1.1 1.21 1.21 0 0 1 .4 2 1.21 1.21 0 0 1-1.9-.4l-.1-.5M72.9 137.3l1.2-.5M72.9 134.1l-1.2 .5M74.1 135.7a1.21 1.21 0 0 0-1.7-1.1 1.21 1.21 0 0 0-.4 2 1.21 1.21 0 0 0 2-.4l.1-.5M74.4 136.2l-.1-1.3M101.6 135.2l.1 1.3M101.9 135.7a1.21 1.21 0 0 1 1.7-1.1 1.21 1.21 0 0 1 .4 2 1.21 1.21 0 0 1-2-.4l-.1-.5M103.1 137.3l1.2-.5"/>
<path d="M103.1 134.1l-1.2 .5M104.3 135.7a1.21 1.21 0 0 0-1.7-1.1 1.21 1.21 0 0 0-.4 2 1.21 1.21 0 0 0 2-.4l.1-.5M104.6 136.2l-.1-1.3"/>
</g>
<path d="M71.5 92.1a1.59 1.59 0 0 0 1.4 .8M74.3 90.5a1.59 1.59 0 0 0-1.4-.8M101.7 92.1a1.59 1.59 0 0 0 1.4 .8M104.5 90.5a1.59 1.59 0 0 0-1.4-.8M71.5 136.5a1.59 1.59 0 0 0 1.4 .8M74.3 134.9a1.59 1.59 0 0 0-1.4-.8M101.7 136.5a1.59 1.59 0 0 0 1.4 .8M104.5 134.9a1.59 1.59 0 0 0-1.4-.8" fill="none" stroke="#000" stroke-width=".28" stroke-dasharray="1.3 .6" stroke-dashoffset=".8"/>
<text font-size="7.8" x="305.2" y="258.2">BALDOR - RELIANCE</text>
<text font-size="4.9" x="285.4" y="269.2">B</text>
<text font-size="3.9" x="410.2" y="240.9" transform="rotate(90 410.2 240.9)">35LYQ175</text>
<g font-size="3.5">
<text x="21.5" y="35.1" transform="rotate(-90 21.5 35.1)">35LYQ175</text>
<text x="386.8" y="254.1">®</text>
</g>
<g font-size="3.2">
<text x="38.3" y="6.7">8</text>
<text x="90.2" y="6.7">7</text>
<text x="139.7" y="6.5">6</text>
<text x="190" y="6.5">5</text>
<text x="240.4" y="6.5">4</text>
<text x="290.4" y="6.7">3</text>
<text x="340.4" y="6.5">2</text>
<text x="391.9" y="6.7">1</text>
<text x="10.9" y="41.6">D</text>
<text x="418.9" y="40.7">D</text>
<text x="215.5" y="48.9">8 X 7MM KEY</text>
<text x="215.5" y="53.1">1.13 [28.6] LONG</text>
<text x="130" y="58">GREASE FITTING</text>
<text x="215.5" y="57.3">(ENDMILLED)</text>
<text x="139.2" y="62.2">(EA. END)</text>
<text x="133.2" y="83">NAMEPLATE</text>
<text x="328.5" y="99.7">A</text>
<text x="10.9" y="106.3">C</text>
<text x="418.4" y="106.4">C</text>
<text x="389.8" y="151.4">LEAD HOLE</text>
<text x="389.8" y="155.6">Ø.88</text>
<text x="264.3" y="167.8">Ø47[12] ON</text>
<text x="270" y="163.7">4 HOLES</text>
<text x="10.8" y="170.2">B</text>
<text x="258.8" y="172">Ø6.50[165] B.C.</text>
<text x="419.4" y="170.5">B</text>
<text x="121.1" y="195.7">OMIT LOCKWASHER &amp; COAT</text>
<text x="195.6" y="194.7">M8 x 1.25 TAP</text>
<text x="121.1" y="199.9">UNDER SCREW HEAD WITH</text>
<text x="196.6" y="198.8">.75 [19] DEEP</text>
<text x="121.1" y="204">SEALER BEFORE INSTALLING.</text>
<text x="122" y="215.9">APPLY COAT OF SEALER</text>
<text x="122" y="220">TO HOUSING BEFORE PRESSING</text>
<text x="122" y="224.2">IN SEAL. SEAL MUST BE</text>
<text x="122" y="228.4">PRESSED W/LIP OUT.</text>
<text x="224.3" y="232.8">KEYWAY DETAIL</text>
<text x="234" y="229.6">&quot;A&quot;</text>
<text x="10.8" y="237.2">A</text>
<text x="418.6" y="236.8">A</text>
<text x="60.1" y="261">PULLEY END DETAIL</text>
<text x="38.8" y="273.8">8</text>
<text x="90.4" y="273.8">7</text>
<text x="140.2" y="273.8">6</text>
<text x="190.1" y="273.9">5</text>
<text x="240.5" y="273.8">4</text>
<text x="289" y="273.9">3</text>
<text x="339.1" y="273.8">2</text>
<text x="391.4" y="274.1">1</text>
</g>
<g font-size="3">
<text x="111.6" y="18.8">510-520 = 11.99</text>
<text x="111.6" y="22.4">521-528 = 12.99</text>
<text x="111.6" y="26">529-535 = 13.86</text>
<text x="111.6" y="29.7">536-546 = 15.24</text>
<text x="186.3" y="32.7">1.97</text>
<text x="194" y="32.7">50</text>
<text x="318.2" y="36">6.61</text>
<text x="159" y="42.9">.143</text>
<text x="159" y="46.5">.133</text>
<text x="166.8" y="42.9">3.63</text>
<text x="166.8" y="46.5">3.38</text>
<text x="342.1" y="46.3">5.74</text>
<text x="188.2" y="52.2">.44</text>
<text x="188.2" y="55.8">(REF)</text>
<text x="294" y="58.8">45°</text>
<text x="340.3" y="58.8">45°</text>
<text x="29" y="95.5">7.19</text>
<text x="232.6" y="97.9">7.88</text>
<text x="240.3" y="97.9">200</text>
<text x="222.3" y="112.8">5.118</text>
<text x="222.3" y="116.4">5.116</text>
<text x="194.1" y="128.4">.9452</text>
<text x="194.1" y="132">.9447</text>
<text x="345.9" y="178.5">4.63</text>
<text x="249.9" y="188.7">.315</text>
<text x="257.2" y="188.7">8</text>
<text x="251.9" y="212.3">.788</text>
<text x="251.9" y="215.3">.774</text>
<text x="258.7" y="214">[20]</text>
<text x="61.1" y="254.6">.75</text>
</g>
<g font-size="2.8">
<text x="155.7" y="253.8">REV. DESC: LOAD INOPC CREATED SWD DRG INTO BUS - PACKAGE 13</text>
<text x="155.8" y="258.8">REV: H</text>
<text x="172.7" y="258.9">VERSION: 04</text>
<text x="223.8" y="259.2">REVISED: 08:46:56 12/20/2018</text>
<text x="262.9" y="263.8">REF: -</text>
<text x="262.9" y="259">TDR: 000001094435</text>
<text x="156.1" y="264">MODEL NO.</text>
<text x="156.3" y="268.6">BY: USBUFRA</text>
<text x="173.6" y="264">35LYQ175</text>
<text x="311.8" y="264.5">VER D90SD, LD TEFC M F2 W/SEAL, SHORT STYLE PUEP</text>
<text x="342.8" y="267.3">SH 1 of 1</text>
</g>
<text font-size="2.5" x="239.3" y="248.3">CUSTOMER IS RESPONSIBLE FOR DETERMINING THAT THE PRODUCT WILL PERFORM SUITABLY IN THE INTENDED APPLICATION</text>
</svg>
